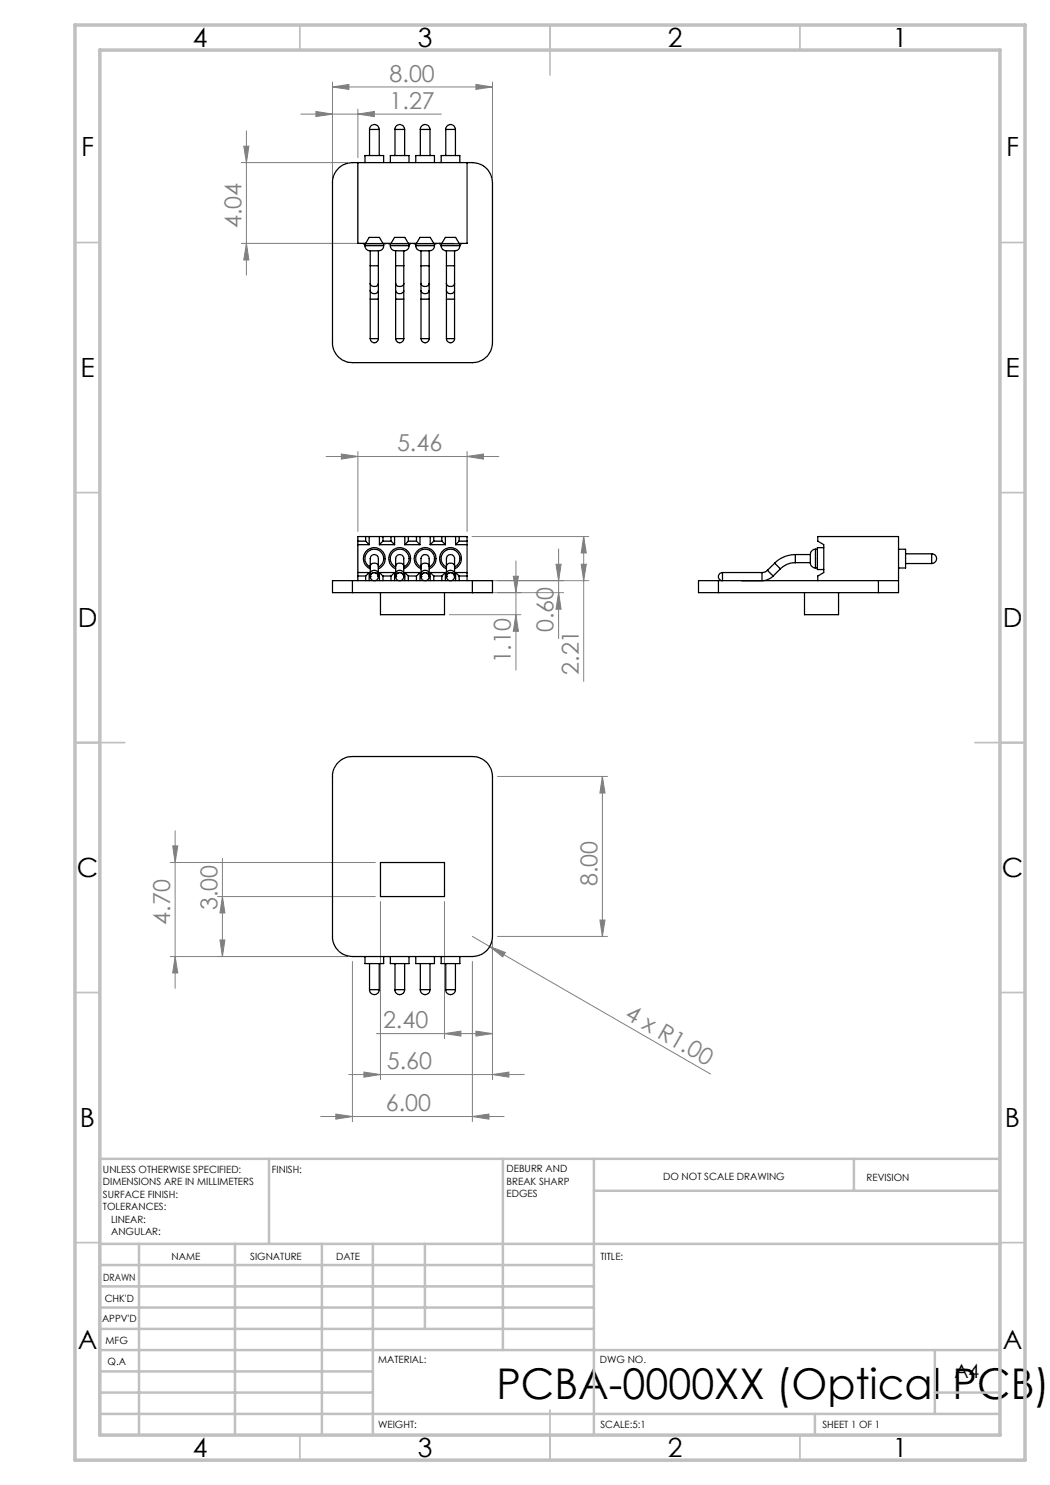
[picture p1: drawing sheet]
<svg xmlns="http://www.w3.org/2000/svg" width="210mm" height="297mm" viewBox="0 0 210 297" stroke-linecap="round" stroke-linejoin="round" font-family="sans-serif">
<g fill="none" stroke="#808080" stroke-width=".2">
<path d="M66.5 17.4l3.3-.5v1zM66.5 16.4v19.1M66.5 17.4h32M95.2 16.9l3.3 .5-3.3 .5zM98.5 16.4v19.1M48.3 32.5h21.2M48.8 29.2h1l-.5 3.3zM49.3 26.2v28.8M60.1 22.8h28.2M63.2 22.3l3.3 .5-3.3 .5zM71.6 22.8l3.3-.5v1zM71.6 21.8v9.7"/>
<path d="M48.3 48.7h42.5M49.3 48.7l.5 3.3h-1zM65.2 91.3h34.6M68.3 90.8l3.3 .5-3.3 .5zM71.6 90.3v16M93.4 91.3l3.3-.5v1zM93.4 90.3v16M89.9 118.5h22.8M94.4 116.1h23.4M94.4 107.3h23.4M102.7 115.2h1l-.5 3.3zM103.2 112.2v21.8"/>
<path d="M111.2 112.9h1l-.5 3.2zM111.7 109.8v17.9M111.7 118.5l.5 3.3h-1zM116.2 112.9h1.1l-.6 3.2zM116.7 107.3l.6 3.3h-1.1zM116.7 107.3v29M89.9 122.9h14.3M103.2 122.9l.5 3.4h-1zM99.5 155.3h22M120.5 155.3l.5 3.3h-1zM120.5 155.3v32M34 172.5h41.1"/>
<path d="M34.5 169.2h1.1l-.6 3.3zM35 166.2v31.5M43.5 179.3h31.6M44.5 179.3l.5 3.3h-1zM44.5 171.7v19.6M34 191.3h35.5M35 191.3l.6 3.3h-1.1zM44 188h1l-.5 3.3zM70.5 192.3v32M76.1 180.3v35.6M88.9 180.3v27.4M94.5 192.3v32"/>
<path d="M94.5 187.3l3.4 2M97.9 189.3l3.2 1.2-.6 .9zM97.9 189.3l44.2 25.5M98.5 188.3v27.6M99.5 187.3h22M120 184h1l-.5 3.3zM69.7 214.9h35.1M72.8 214.4l3.3 .5-3.3 .5zM75.3 206.7h23.2M88.9 206.7l3.3-.5v1zM95.2 206.2l3.3 .5-3.3 .5zM98.5 214.9l3.3-.5v1z"/>
<path d="M64.1 223.3h36.7M67.2 222.8l3.3 .5-3.3 .5zM94.5 223.3l3.3-.5v1z"/>
</g>
<g fill="none" stroke="#c0c0c0" stroke-width=".35">
<path d="M60 5v5M110 5v10M160 5v5M15 48.5h5M200 48.5h5M15 98.5h5M200 98.5h5M15 148.5h10M195 148.5h10M15 198.5h5M200 198.5h5M15 248.5h5"/>
<path d="M200 248.5h5M60 287v5M110 282v10M160 287v5"/>
</g>
<g fill="none" stroke="#c0c0c0" stroke-width=".5">
<path d="M53.8 231.8v17M100.6 231.8v38.2M118.8 231.8v55.2M118.8 238.2h81.2M170.8 231.8v6.4M200 231.8h-180v55.2M20 248.8h180M20 257.3h98.8M20 253h98.8M27.8 248.8v38.2M47 248.8v38.2M64.4 248.8v38.2"/>
<path d="M74.6 248.8v38.2M85 248.8v17M20 265.8h98.8M20 261.5h98.8M20 278.5h54.6M20 274.3h54.6M20 270h180M187 278.5h13M187 270v12.8M20 282.8h180M163 282.8v4.2"/>
</g>
<path d="M15 5h190v287h-190zM20 10h180v277h-180z" fill="none" stroke="#c0c0c0" stroke-width=".7"/>
<g fill="#808080">
<path d="M97.9 189.3l3.2 1.2-.6 .9z"/>
<path d="M94.5 223.3l3.3-.5v1zM67.2 222.8l3.3 .5-3.3 .5zM95.2 206.2l3.3 .5-3.3 .5zM88.9 206.7l3.3-.5v1zM98.5 214.9l3.3-.5v1zM72.8 214.4l3.3 .5-3.3 .5z"/>
<path d="M63.2 22.3l3.3 .5-3.3 .5zM71.6 22.8l3.3-.5v1zM66.5 17.4l3.3-.5v1zM95.2 16.9l3.3 .5-3.3 .5z"/>
<path d="M68.3 90.8l3.3 .5-3.3 .5zM93.4 91.3l3.3-.5v1z"/>
<path d="M116.2 112.9h1.1l-.6 3.2zM116.7 107.3l.6 3.3h-1.1z"/>
<path d="M44 188h1l-.5 3.3zM44.5 179.3l.5 3.3h-1zM35 191.3l.6 3.3h-1.1zM34.5 169.2h1.1l-.6 3.3z"/>
<path d="M111.7 118.5l.5 3.3h-1zM111.2 112.9h1l-.5 3.2z"/>
<path d="M102.7 115.2h1l-.5 3.3zM103.2 122.9l.5 3.4h-1zM48.8 29.2h1l-.5 3.3zM49.3 48.7l.5 3.3h-1zM120.5 155.3l.5 3.3h-1zM120 184h1l-.5 3.3z"/>
</g>
<g fill="none" stroke="#000" stroke-width=".25">
<path d="M67.8 33.5l1.1-.6 1.6-.4h24a4 4 0 0 1 4 4v32a4 4 0 0 1-4 4h-24a4 4 0 0 1-4-4v-32a3.9 3.9 0 0 1 1.3-3zM71.6 32.5v16.2h1.5l.7-1.2h2.1l.7 1.2h1.6l.7-1.2h2.1l.7 1.2h1.6l.7-1.2h2l.7 1.2h1.7l.7-1.2h2l.7 1.2h1.6v-16.2M73 32.5v-1.4h3.7v1.4M73.9 25.9a.97 .97 0 0 1 1-1 .97 .97 0 0 1 .9 1M73.9 25.9h1.9M73.9 25.9v5.2M75.8 25.9v5.2M78.1 32.5v-1.4h3.7v1.4M79 25.9a.97 .97 0 0 1 1-1 .97 .97 0 0 1 .9 1M79 25.9h1.9M79 25.9v5.2M80.9 25.9v5.2"/>
<path d="M83.1 32.5v-1.4h3.8v1.4M84.1 25.9a.97 .97 0 0 1 .9-1 .97 .97 0 0 1 1 1M84.1 25.9h1.9M84.1 25.9v5.2M86 25.9v5.2M88.2 32.5v-1.4h3.8v1.4M89.1 25.9a.97 .97 0 0 1 1-1 .97 .97 0 0 1 1 1M89.1 25.9h2M89.1 25.9v5.2M91.1 25.9v5.2M72.7 48.7h4.3M73 49.1a1.25 1.25 0 0 0 1.7 1.1h.9a1 1 0 0 0 1.1-1.1"/>
<path d="M73 49.1h3.7M73 48.8v.3M74 53.2v3.5M74 58.2v1.6M74 53.2h1.7M74 56.7a.87 .87 0 0 0 .9 .6 .87 .87 0 0 0 .8-.6M74 58.2a.87 .87 0 0 0 .9 .5 .87 .87 0 0 0 .8-.5M74 59.8h1.7M74 50.2v3M74 56.7v1.5M74 59.8v7.9M75.7 53.2v3.5"/>
<path d="M75.7 58.2v1.6M75.7 50.2v3M75.7 56.7v1.5M75.7 59.8v7.9M76.7 48.8v.3M77.8 48.7h4.3M78.1 49.1a1.25 1.25 0 0 0 1.7 1.1h.9a1 1 0 0 0 1.1-1.1M78.1 49.1h3.7M78.1 48.8v.3M79.1 53.2v3.5M79.1 58.2v1.6M79.1 53.2h1.7"/>
<path d="M79.1 56.7a.87 .87 0 0 0 .8 .6 .87 .87 0 0 0 .9-.6M79.1 58.2a.87 .87 0 0 0 .8 .5 .87 .87 0 0 0 .9-.5M79.1 59.8h1.7M79.1 50.2v3M79.1 56.7v1.5M79.1 59.8v7.9M80.8 53.2v3.5M80.8 58.2v1.6M80.8 50.2v3M80.8 56.7v1.5M80.8 59.8v7.9M81.8 48.8v.3"/>
<path d="M82.8 48.7h4.4M83.1 49.1a1.25 1.25 0 0 0 1.7 1.1h1a1 1 0 0 0 1.1-1.1M83.1 49.1h3.8M83.1 48.8v.3M84.2 53.2v3.5M84.2 58.2v1.6M84.2 53.2h1.6M84.2 56.7a.87 .87 0 0 0 .8 .6 .87 .87 0 0 0 .8-.6M84.2 58.2a.87 .87 0 0 0 .8 .5 .87 .87 0 0 0 .8-.5M84.2 59.8h1.6M84.2 50.2v3M84.2 56.7v1.5"/>
<path d="M84.2 59.8v7.9M85.8 53.2v3.5M85.8 58.2v1.6M85.8 50.2v3M85.8 56.7v1.5M85.8 59.8v7.9M86.9 48.8v.3M87.9 48.7h4.4M88.2 49.1a1.25 1.25 0 0 0 1.7 1.1h1a1 1 0 0 0 1.1-1.1M88.2 49.1h3.8M88.2 48.8v.3M89.3 53.2v3.5"/>
<path d="M89.3 58.2v1.6M89.3 53.2h1.6M89.3 56.7a.87 .87 0 0 0 .8 .6 .87 .87 0 0 0 .8-.6M89.3 58.2a.87 .87 0 0 0 .8 .5 .87 .87 0 0 0 .8-.5M89.3 59.8h1.6M89.3 50.2v3M89.3 56.7v1.5M89.3 59.8v7.9M90.9 53.2v3.5M90.9 58.2v1.6M90.9 50.2v3M90.9 56.7v1.5"/>
<path d="M90.9 59.8v7.9M92 48.8v.3M74 67.7a.81 .81 0 0 0 .9 .8 .81 .81 0 0 0 .8-.8M74 67.7h1.7M79.1 67.7a.81 .81 0 0 0 .8 .8 .81 .81 0 0 0 .9-.8M79.1 67.7h1.7M84.2 67.7a.81 .81 0 0 0 .8 .8 .81 .81 0 0 0 .8-.8M84.2 67.7h1.6M89.3 67.7a.81 .81 0 0 0 .8 .8 .81 .81 0 0 0 .8-.8M89.3 67.7h1.6M70.5 116.1h-4v2.4h4M70.5 116.1v2.4"/>
<path d="M70.5 118.5h24M70.5 116.1h24M71.6 116.1v-8.8h21.8v8.8M71.6 108.9h2.2M71.6 108.2h1.5M71.6 115.2h1.5M71.6 114.5h2.2M73.1 108.2l.7 .7M73.1 107.3v.9M73.1 115.2v.9M73.8 114.5l-.7 .7M73.8 107.3v1.6"/>
<path d="M73.8 114.5v1.6M74 115.3a.78 .78 0 0 0 .8 .8M74 115.3h.1M74 114.6v.7M74 113.2v-1.1a.87 .87 0 0 1 .9-1.2 .87 .87 0 0 1 .8 1.2v1.1M74 115.3a.81 .81 0 0 1 .9-.8 .81 .81 0 0 1 .8 .8M74 113.4a1.88 1.88 0 0 1-.6-2.8 1.88 1.88 0 0 1 2.9 0 1.88 1.88 0 0 1-.6 2.8M74 113.8a2.2 2.2 0 0 1-.9-3.4 2.2 2.2 0 0 1 3.5 0 2.2 2.2 0 0 1-.9 3.4M74 114.6a.85 .85 0 0 1 .9-.6 .85 .85 0 0 1 .8 .6M74 113.2a.87 .87 0 0 1 .9-.6 .87 .87 0 0 1 .8 .6M74 113.2v1.4M75.7 115.3a.78 .78 0 0 1-.8 .8"/>
<path d="M75.7 115.3h.1M75.7 114.6v.7M75.7 113.2v1.4M75.9 108.9h3M75.9 114.5h3M75.9 107.3v1.6M75.9 114.5v1.6M75.9 114.5l.7 .7M76.1 118.5v4.4h12.8v-4.4M76.6 108.2h1.6M76.6 115.2h1.6M76.6 108.2l-.7 .7"/>
<path d="M76.6 107.3v.9M76.6 115.2v.9M78.2 108.2l.7 .7M78.2 107.3v.9M78.2 115.2v.9M78.9 114.5l-.7 .7M78.9 107.3v1.6M78.9 114.5v1.6M79.1 115.3a.78 .78 0 0 0 .8 .8M79.1 115.3h.1M79.1 114.6v.7M79.1 113.2v-1.1a.87 .87 0 0 1 .8-1.2 .87 .87 0 0 1 .9 1.2v1.1"/>
<path d="M79.1 115.3a.81 .81 0 0 1 .8-.8 .81 .81 0 0 1 .9 .8M79.1 113.4a1.88 1.88 0 0 1-.6-2.8 1.88 1.88 0 0 1 2.9 0 1.88 1.88 0 0 1-.6 2.8M79.1 113.8a2.2 2.2 0 0 1-.9-3.4 2.2 2.2 0 0 1 3.5 0 2.2 2.2 0 0 1-.9 3.4M79.1 114.6a.85 .85 0 0 1 .8-.6 .85 .85 0 0 1 .9 .6M79.1 113.2a.87 .87 0 0 1 .8-.6 .87 .87 0 0 1 .9 .6M79.1 113.2v1.4M80.8 115.3a.78 .78 0 0 1-.8 .8M80.8 115.3h.1M80.8 114.6v.7M80.8 113.2v1.4M81 114.5l.7 .7M81 107.3v1.6"/>
<path d="M81 114.5v1.6M81 108.9h3M81 114.5h3M81.7 107.3v.9M81.7 115.2v.9M81.7 108.2h1.6M81.7 115.2h1.6M81.7 108.2l-.7 .7M83.3 107.3v.9M83.3 115.2v.9M83.3 108.2l.7 .7M84 114.5l-.7 .7"/>
<path d="M84 107.3v1.6M84 114.5v1.6M84.2 115.3a.78 .78 0 0 0 .7 .8M84.2 115.3h.1M84.2 114.6v.7M84.2 113.2v-1.1a.87 .87 0 0 1 .8-1.2 .87 .87 0 0 1 .8 1.2v1.1M84.2 115.3a.81 .81 0 0 1 .8-.8 .81 .81 0 0 1 .8 .8M84.2 113.4a1.88 1.88 0 0 1-.6-2.8 1.88 1.88 0 0 1 2.9 0 1.88 1.88 0 0 1-.7 2.8M84.2 113.8a2.2 2.2 0 0 1-.9-3.4 2.2 2.2 0 0 1 3.5 0 2.2 2.2 0 0 1-1 3.4M84.2 114.6a.85 .85 0 0 1 .8-.6 .85 .85 0 0 1 .8 .6M84.2 113.2a.87 .87 0 0 1 .8-.6 .87 .87 0 0 1 .8 .6M84.2 113.2v1.4"/>
<path d="M85.8 115.3a.78 .78 0 0 1-.7 .8M85.8 115.3h.1M85.8 114.6v.7M85.8 113.2v1.4M86 107.3v1.6M86 114.5v1.6M86 108.9h3.1M86 114.5h3.1M86 114.5l.7 .7M86.7 108.2l-.7 .7M86.7 107.3v.9M86.7 115.2v.9"/>
<path d="M86.7 108.2h1.7M86.7 115.2h1.7M88.4 108.2l.7 .7M88.4 107.3v.9M88.4 115.2v.9M89.1 114.5l-.7 .7M89.1 107.3v1.6M89.1 114.5v1.6M89.3 115.3a.78 .78 0 0 0 .7 .8M89.3 115.3h.1M89.3 114.6v.7M89.3 113.2v-1.1a.87 .87 0 0 1 .8-1.2 .87 .87 0 0 1 .8 1.2v1.1"/>
<path d="M89.3 115.3a.81 .81 0 0 1 .8-.8 .81 .81 0 0 1 .8 .8M89.3 113.4a1.88 1.88 0 0 1-.7-2.8 1.88 1.88 0 0 1 3 0 1.88 1.88 0 0 1-.7 2.8M89.3 113.8a2.2 2.2 0 0 1-.9-3.4 2.2 2.2 0 0 1 3.4 0 2.2 2.2 0 0 1-.9 3.4M89.3 114.6a.85 .85 0 0 1 .8-.6 .85 .85 0 0 1 .8 .6M89.3 113.2a.87 .87 0 0 1 .8-.6 .87 .87 0 0 1 .8 .6M89.3 113.2v1.4M90.9 115.3a.78 .78 0 0 1-.7 .8M90.9 115.3h.1M90.9 114.6v.7M90.9 113.2v1.4M91.1 114.5l.7 .7M91.1 107.3v1.6"/>
<path d="M91.1 114.5v1.6M91.1 108.9h2.3M91.1 114.5h2.3M91.8 107.3v.9M91.8 115.2v.9M91.8 108.2h1.6M91.8 115.2h1.6M91.8 108.2l-.7 .7M94.5 116.1h4v2.4h-4M94.5 116.1v2.4M143.7 116.1h-4v2.4h4M143.7 118.5h32"/>
<path d="M143.7 116.1h32M143.7 116.1v2.4M144.5 114.5a.81 .81 0 0 0-.8 .8 .81 .81 0 0 0 .7 .8M144.5 114.5v1.6M144.5 114.5h7.9M152.4 114.5v1.6a2.29 2.29 0 0 0 2.3-.9M153.5 114l-.5 .4-.6 .1M154.9 112.6l1.2 1.2M154.9 112.6l-1.4 1.4M156.1 113.8l-1.5 1.4-1.1-1.2M159.1 112.5a4.2 4.2 0 0 0-3 1.3M159.1 110.9a5.7 5.7 0 0 0-4.2 1.7"/>
<path d="M159.1 110.9v1.6M159.1 110.9h3M159.1 112.5h3M160.9 118.5v4.4h6.8v-4.4M163.1 109.9a1.42 1.42 0 0 0-1 1.8v.8a1 1 0 0 0 1 1.1M163.1 109.9v3.7M163.1 113.6h.4M163.1 109.9h.4M163.5 116.1v-.9l1.2-.7v-5.6l-1.2-.7v-.9h16.2v11.2h-4M164.7 109.5h-1.2v4.4h1.2M175.7 116.1h4M175.7 116.1v2.4"/>
<path d="M179.7 109.9h1.4v3.7h-1.4M181.1 112.7h5.2M181.1 110.8h5.2M186.3 110.8a.97 .97 0 0 1 1 .9 .97 .97 0 0 1-1 1M186.3 110.8v1.9M67.8 152.3l1.5-.8 1.2-.2h24a4 4 0 0 1 4 4v32a4 4 0 0 1-4 4h-24a4 4 0 0 1-4-4v-32a3.8 3.8 0 0 1 1.3-3zM76.1 172.5h12.8v6.8h-12.8zM73 191.3v1.4h3.7v-1.4M73.9 197.9a.97 .97 0 0 0 1 1 .97 .97 0 0 0 .9-1M73.9 197.9h1.9M73.9 192.7v5.2M75.8 192.7v5.2"/>
<path d="M78.1 191.3v1.4h3.7v-1.4M79 197.9a.97 .97 0 0 0 1 1 .97 .97 0 0 0 .9-1M79 197.9h1.9M79 192.7v5.2M80.9 192.7v5.2M83.1 191.3v1.4h3.8v-1.4M84.1 197.9a.97 .97 0 0 0 .9 1 .97 .97 0 0 0 1-1M84.1 197.9h1.9M84.1 192.7v5.2M86 192.7v5.2M88.2 191.3v1.4h3.8v-1.4M89.1 197.9a.97 .97 0 0 0 1 1 .97 .97 0 0 0 1-1"/>
<path d="M89.1 197.9h2M89.1 192.7v5.2M91.1 192.7v5.2"/>
</g>
<text font-size="8.5" x="99.3" y="279.7">PCBA-0000XX (Optical PCB)</text>
<g font-size="5.3">
<text x="38.5" y="9.5">4</text>
<text x="83.5" y="9.5">3</text>
<text x="133.6" y="9.5">2</text>
<text x="178.6" y="9.5">1</text>
<text x="16.2" y="31.3">F</text>
<text x="201.2" y="31.3">F</text>
<text x="16.1" y="75.5">E</text>
<text x="201.1" y="75.5">E</text>
<text x="15.5" y="125.5">D</text>
<text x="200.5" y="125.5">D</text>
<text x="15.4" y="175.5">C</text>
<text x="200.4" y="175.5">C</text>
<text x="16" y="225.5">B</text>
<text x="201" y="225.5">B</text>
<text x="15.5" y="269.8">A</text>
<text x="200.5" y="269.8">A</text>
<text x="38.5" y="291.5">4</text>
<text x="83.5" y="291.5">3</text>
<text x="133.6" y="291.5">2</text>
<text x="178.6" y="291.5">1</text>
</g>
<g font-size="4.7" fill="#808080">
<text x="77.9" y="16.4">8.00</text>
<text x="77.9" y="21.8">1.27</text>
<text x="48.3" y="45.7" transform="rotate(-90 48.3 45.7)">4.04</text>
<text x="79.4" y="90.3">5.46</text>
<text x="110.7" y="126.4" transform="rotate(-90 110.7 126.4)">0.60</text>
<text x="102.2" y="132.7" transform="rotate(-90 102.2 132.7)">1.10</text>
<text x="115.7" y="135" transform="rotate(-90 115.7 135)">2.21</text>
<text x="119.5" y="177.2" transform="rotate(-90 119.5 177.2)">8.00</text>
<text x="34" y="185" transform="rotate(-90 34 185)">4.70</text>
<text x="43.5" y="182" transform="rotate(-90 43.5 182)">3.00</text>
<text x="124.8" y="203.6" transform="rotate(30 124.8 203.6)">4 x R1.00</text>
<text x="76.6" y="205.7">2.40</text>
<text x="77.4" y="213.9">5.60</text>
<text x="77.2" y="222.3">6.00</text>
</g>
<text font-size="3.9" x="190.9" y="275.5">A4</text>
<g font-size="2">
<text x="20.6" y="234.6">UNLESS OTHERWISE SPECIFIED:</text>
<text x="20.6" y="237.1">DIMENSIONS ARE IN MILLIMETERS</text>
<text x="20.6" y="239.6">SURFACE FINISH:</text>
<text x="54.4" y="234.6">FINISH:</text>
<text x="101.3" y="234.5">DEBURR AND</text>
<text x="101.3" y="237">BREAK SHARP</text>
<text x="101.3" y="239.5">EDGES</text>
<text x="132.6" y="236">DO NOT SCALE DRAWING</text>
<text x="173.3" y="236.2">REVISION</text>
<text x="20.6" y="242.1">TOLERANCES:</text>
<text x="22.2" y="244.6">LINEAR:</text>
<text x="22.2" y="247.1">ANGULAR:</text>
<text x="34.3" y="252">NAME</text>
<text x="50" y="251.9">SIGNATURE</text>
<text x="67.2" y="251.9">DATE</text>
<text x="120.1" y="251.9">TITLE:</text>
<text x="20.6" y="256.1">DRAWN</text>
<text x="20.9" y="260.3">CHK'D</text>
<text x="20.4" y="264.4">APPV'D</text>
<text x="21.1" y="268.8">MFG</text>
<text x="21.5" y="273">Q.A</text>
<text x="75.6" y="272.5">MATERIAL:</text>
<text x="120" y="272.5">DWG NO.</text>
<text x="75.6" y="285.5">WEIGHT:</text>
<text x="120.1" y="285.6">SCALE:5:1</text>
<text x="164.5" y="285.6">SHEET 1 OF 1</text>
</g>
</svg>
